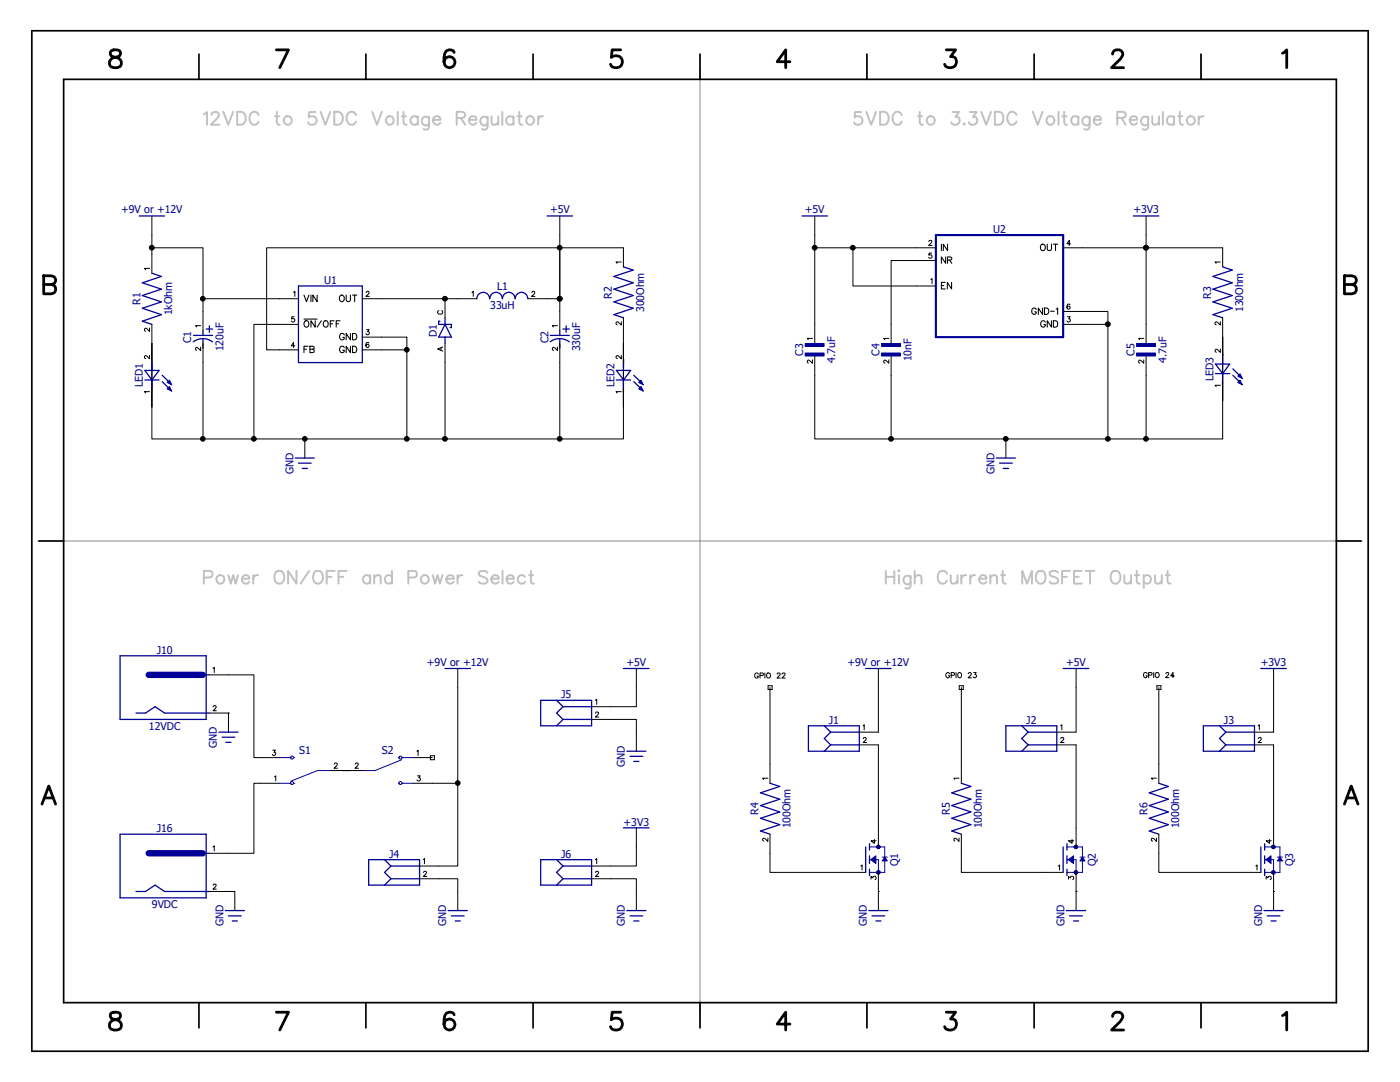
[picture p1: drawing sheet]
<svg xmlns="http://www.w3.org/2000/svg" width="279mm" height="216mm" viewBox="0 0 279 216" stroke-linecap="round" stroke-linejoin="round" font-family="sans-serif">
<path d="M0 0h279.4v215.9h-279.4z" fill="none" stroke="#fff" stroke-width=".2"/>
<path d="M139.7 13.8v188.3M12.5 107.9h254.4" fill="none" stroke="#8a8a8a" stroke-width=".2"/>
<g fill="none" stroke="#c0c0c0" stroke-width=".38">
<path d="M40.7 22.8l.6-.4v2.5M42.2 22.9a.58 .58 0 0 1 .5-.5h.5a.6 .6 0 0 1 .4 .9l-1.5 1.6h1.7M44.6 22.3l1 2.6 .9-2.6M47.3 22.3h.9a1.39 1.39 0 0 1 .9 1.3 1.39 1.39 0 0 1-.9 1.3h-.9zM51.6 22.9a.93 .93 0 0 0-1.1-.6 .93 .93 0 0 0-.7 1 1.14 1.14 0 0 0 .2 1.2 1.14 1.14 0 0 0 1.3 .3l.3-.5M54.9 23.2h.9M55.2 22.3v2.1l.2 .4 .4 .1M62.9 22.4h-1.2l-.1 1a.92 .92 0 0 1 1.3 0 .92 .92 0 0 1 0 1.3 .92 .92 0 0 1-1.3-.1l-.1-.2M64 22.3l.9 2.6 1-2.6M66.7 22.3h.9a1.39 1.39 0 0 1 .8 1.3 1.39 1.39 0 0 1-.8 1.3h-.9zM71 22.9a.96 .96 0 0 0-1-.6 .96 .96 0 0 0-.8 1 1.14 1.14 0 0 0 .2 1.2 1.14 1.14 0 0 0 1.3 .3l.3-.5M74.3 22.3l.9 2.6 1-2.6"/>
<path d="M79.4 22.3v2.6M80.2 23.2h.8M80.5 22.3v2.1l.1 .4 .6 .1M83.4 23.2v1.7M83.4 23.5a.82 .82 0 0 0-1.2-.1 .82 .82 0 0 0 0 1.2 .82 .82 0 0 0 1.2-.1M85.6 23.3v1.9a.68 .68 0 0 1-.4 .6 .68 .68 0 0 1-.7-.1M85.6 23.7a.82 .82 0 0 0-1.2-.2 .82 .82 0 0 0 0 1.3 .82 .82 0 0 0 1.2-.2M86.4 23.9h1.5a.78 .78 0 0 0-1.1-.6 .78 .78 0 0 0-.3 1.2 .76 .76 0 0 0 1.4 0M91.1 23.5l1.5-.1a.57 .57 0 0 0 0-1l-1.5-.1v2.6M92 23.5l.8 1.4M93.6 23.9h1.5a.78 .78 0 0 0-1.1-.6 .78 .78 0 0 0-.3 1.2 .77 .77 0 0 0 1.4 0M97.3 23.3v1.9a.68 .68 0 0 1-.4 .6 .68 .68 0 0 1-.7-.1"/>
<path d="M97.3 23.7a.82 .82 0 0 0-1.2-.2 .82 .82 0 0 0 0 1.3 .82 .82 0 0 0 1.2-.2M98.1 23.2l.1 1.6 .6 .1 .6-.5M99.4 23.2v1.7M100.2 22.3v2.6M102.5 23.2v1.7M102.5 23.5a.82 .82 0 0 0-1.2-.1 .82 .82 0 0 0 0 1.2 .82 .82 0 0 0 1.2-.1M103.3 23.2h.8M103.6 22.3v2.1l.2 .4 .4 .1M107.4 23.2v1.7M108.4 23.2a.75 .75 0 0 0-1 .7M171.9 22.4h-1.3v1a.9 .9 0 0 1 1.3 0 .9 .9 0 0 1-.2 1.3 .9 .9 0 0 1-1.3-.3M172.9 22.3l1 2.6 .9-2.6"/>
<path d="M175.6 22.3h.9a1.39 1.39 0 0 1 .9 1.3 1.39 1.39 0 0 1-.9 1.3h-.9zM180 22.9a.9 .9 0 0 0-1.4-.5 1.53 1.53 0 0 0 .3 2.5 .93 .93 0 0 0 1.1-.6M183.2 23.2h.9M183.6 22.3v2.1l.1 .4 .5 .1M190.1 22.4h1.3l-.7 .9a.82 .82 0 0 1 .8 1 .82 .82 0 0 1-1.1 .6l-.3-.1-.3-.4M192.4 24.6l.1 .2-.1 .1zM193.6 22.4h1.3l-.7 .9a.82 .82 0 0 1 .8 1 .82 .82 0 0 1-1.1 .6l-.3-.1-.3-.4M195.8 22.3l1 2.6 1-2.6M198.5 22.3h.9a1.39 1.39 0 0 1 .9 1.3 1.39 1.39 0 0 1-.9 1.3h-.9zM202.9 22.9a.9 .9 0 0 0-1.4-.5 1.53 1.53 0 0 0 .3 2.5 .93 .93 0 0 0 1.1-.6M206.1 22.3l1 2.6 1-2.6M211.2 22.3v2.6"/>
<path d="M212 23.2h.9M212.4 22.3v2.1l.1 .4 .5 .1M215.2 23.2v1.7M215.2 23.5a.81 .81 0 0 0-1.2-.1 .81 .81 0 0 0 0 1.2 .81 .81 0 0 0 1.2-.1M217.5 23.3v1.9a.68 .68 0 0 1-.4 .6 .68 .68 0 0 1-.7-.1M217.5 23.7a.86 .86 0 0 0-1.5 .2 .86 .86 0 0 0 1 1.1l.5-.4M218.3 23.9h1.4a.77 .77 0 0 0-1.1-.6 .77 .77 0 0 0-.2 1.2 .73 .73 0 0 0 .7 .4 .73 .73 0 0 0 .6-.4M223 23.5l1.5-.1a.63 .63 0 0 0 0-1l-1.5-.1v2.6M223.8 23.5l.9 1.4M225.5 23.9h1.4a.55 .55 0 0 0-.5-.7 .82 .82 0 0 0-.9 1.1 .82 .82 0 0 0 1.4 .2M229.2 23.7a.84 .84 0 0 0-1.5 .2 .84 .84 0 0 0 1 1.1l.5-.4M229.2 23.3l-.1 2.3a.68 .68 0 0 1-1 .1"/>
<path d="M230 23.2l.1 1.6 .6 .1 .6-.5M231.3 23.2v1.7M232.1 22.3v2.6M234.3 23.5a.81 .81 0 0 0-1.2-.1 .81 .81 0 0 0 0 1.2 .81 .81 0 0 0 1.2-.1M234.3 23.2v1.7M235.1 23.2h.9M235.5 22.3v2.1l.1 .4 .5 .1M239.2 23.2v1.7M240.2 23.2a.78 .78 0 0 0-1 .7M40.7 115.2h1.1a.68 .68 0 0 0 .6-.4 .68 .68 0 0 0-.1-.7l-.5-.2h-1.1v2.6M45.6 114.8l.5 1.7 .4-1.7 .5 1.7 .5-1.7M48.3 115.5h1.4a.75 .75 0 0 0-.8-.8 .75 .75 0 0 0-.6 1 .77 .77 0 0 0 .6 .8 .77 .77 0 0 0 .8-.4"/>
<path d="M50.5 114.8v1.7M51.5 114.8a.8 .8 0 0 0-1 .7M55 114.3a.98 .98 0 0 1 1.1-.3 .98 .98 0 0 1 .6 .9 1.13 1.13 0 0 1-.2 1.2 1.13 1.13 0 0 1-1.3 .2 1.68 1.68 0 0 1-.2-2zM59.2 113.9v2.6l-1.7-2.6v2.6M61.7 113.9l-1.7 2.6M62.7 114.3a.98 .98 0 0 1 1.1-.3 .98 .98 0 0 1 .6 .9 1.13 1.13 0 0 1-.2 1.2 1.13 1.13 0 0 1-1.3 .2 1.68 1.68 0 0 1-.2-2zM65.2 115.1h1M66.8 113.9h-1.6v2.6M67.6 115.1h.9M69.2 113.9h-1.6v2.6M73.9 115.1a.81 .81 0 0 0-1.2-.1 .81 .81 0 0 0 0 1.2 .81 .81 0 0 0 1.2-.1M73.9 114.8v1.7"/>
<path d="M74.7 115.2l.6-.4 .6 .1 .1 1.6M74.7 114.8v1.7M78.2 113.9v2.6M78.2 115.1a.81 .81 0 0 0-1.2-.1 .81 .81 0 0 0 0 1.2 .81 .81 0 0 0 1.2-.1M81.5 115.2l1.5-.1a.67 .67 0 0 0 .2-.7 .67 .67 0 0 0-.6-.5h-1.1v2.6M86.4 114.8l.4 1.7 .5-1.7 .5 1.7 .5-1.7M89.1 115.5h1.5a.78 .78 0 0 0-1.1-.7 .78 .78 0 0 0-.3 1.3 .77 .77 0 0 0 1.4 0M91.3 114.8v1.7M92.3 114.8a.85 .85 0 0 0-1 .7M97.3 114.3a1.22 1.22 0 0 0-1.8 0 .6 .6 0 0 0 .6 .7l.7 .2a.62 .62 0 0 1 .5 .5 .62 .62 0 0 1-.3 .6 1.18 1.18 0 0 1-1.5-.2M98 115.5h1.5a.78 .78 0 0 0-1.1-.7 .78 .78 0 0 0-.2 1.3 .77 .77 0 0 0 1.3 0M100.3 113.9v2.6"/>
<path d="M101.1 115.5h1.4a.77 .77 0 0 0-1.1-.7 .77 .77 0 0 0-.2 1.3 .73 .73 0 0 0 .7 .4 .73 .73 0 0 0 .6-.4M104.8 115.1a.81 .81 0 0 0-1.2-.1 .81 .81 0 0 0 0 1.2 .81 .81 0 0 0 1.2-.1M105.6 114.8h.8M106 113.9v2.4l.6 .2M176.8 115.1h1.7M176.8 113.9v2.6M178.5 113.9v2.6M179.3 113.9l.1-.1 .1 .1zM179.4 114.8v1.7M181.7 114.9v2.3a.68 .68 0 0 1-1 .1M181.7 115.2a.81 .81 0 0 0-1.1-.1 .81 .81 0 0 0 0 1.2 .81 .81 0 0 0 1.1-.1M182.5 115.2l.6-.4 .7 .1 .1 1.6"/>
<path d="M182.5 113.9v2.6M189 114.5a.94 .94 0 0 0-1.1-.6 .94 .94 0 0 0-.7 1 1.1 1.1 0 0 0 .2 1.2 1.1 1.1 0 0 0 1.2 .2l.4-.4M189.7 114.8l.2 1.5 .6 .2 .6-.5M191.1 114.8v1.7M191.9 114.8v1.7M192.8 114.8a.85 .85 0 0 0-.9 .7M193.6 114.8v1.7M194.6 114.8a.85 .85 0 0 0-1 .7M195.4 115.5h1.4a.77 .77 0 0 0-1-.7 .77 .77 0 0 0-.3 1.3 .73 .73 0 0 0 .7 .4 .73 .73 0 0 0 .6-.4M197.7 115.2l.5-.4 .6 .1 .2 1.6M197.7 114.8v1.7M199.8 114.8h.8"/>
<path d="M200.1 113.9v2.1l.1 .3 .5 .2M204 116.5v-2.6l1 2.6 1-2.6v2.6M207.2 114a.95 .95 0 0 1 1.5 .9 1.1 1.1 0 0 1-.3 1.2 1.1 1.1 0 0 1-1.2 .2 1.52 1.52 0 0 1 0-2.3zM211.2 114.3a1.16 1.16 0 0 0-1.7 0 .62 .62 0 0 0 .4 .7l.8 .2a.62 .62 0 0 1 .5 .7 .62 .62 0 0 1-.6 .6h-.5l-.6-.4M212 115.1h.9M213.5 113.9h-1.5v2.6M214.3 115.1h1M215.9 113.9h-1.6v2.6h1.6M216.7 113.9h1.7M217.6 113.9v2.6M221.9 114.3a.98 .98 0 0 1 1.1-.3 .98 .98 0 0 1 .6 .9 1.13 1.13 0 0 1-.3 1.2 1.13 1.13 0 0 1-1.2 .2 1.68 1.68 0 0 1-.2-2zM224.4 114.8l.1 1.5 .6 .2 .6-.5"/>
<path d="M225.7 114.8v1.7M226.5 114.8h.8M226.9 113.9v2.1l.1 .3 .5 .2M228.3 114.8v2.5M228.3 115.1a.81 .81 0 0 1 1.1-.1 .81 .81 0 0 1 0 1.2 .81 .81 0 0 1-1.1-.1M230.5 114.8l.1 1.5 .6 .2 .7-.5M231.9 114.8v1.7M232.6 114.8h.9M233 113.9v2.1l.1 .3 .5 .2"/>
<circle cx="57.4" cy="24" r=".83"/>
<circle cx="77.8" cy="24" r=".83"/>
<circle cx="105.8" cy="24" r=".83"/>
<circle cx="185.8" cy="24" r=".84"/>
<circle cx="209.6" cy="24" r=".84"/>
<circle cx="237.7" cy="24" r=".84"/>
<circle cx="44" cy="115.6" r=".84"/>
<circle cx="84.8" cy="115.6" r=".83"/>
</g>
<g fill="none" stroke="#000" stroke-width=".2">
<path d="M30.3 50.7v-1.3h10.2v10.2M30.3 46.9v2.5M55.8 59.6h-15.3v6.4M76.1 59.6h15.3M109.2 59.6h2.5v6.4M111.7 46.9v12.7v-10.2h-58.5v20.4h2.6M111.7 49.4h12.7M162.6 46.9v2.5M170.2 49.4v7.7h12.7M182.9 49.4h-20.3v15.3M182.9 52h-5.1v12.7M216 49.4h12.7v15.3"/>
<path d="M228.7 46.9v2.5h15.3M40 65h-1l.2 .2M40 69.3v.6l-.8-.6-.2 .4 .2 .2M40.5 68.5v19.1h48.3v-15.3M55.8 64.7h-5.1v22.9M76.1 67.3h5.1v20.3M76.1 69.8h5.1M111.3 65h-1.1l.2 .2M111.3 69.3v.6l-.9-.6-.2 .4 .3 .2M111.7 68.5v19.1h-22.9M124.4 68.5v19.1h-12.7M124.4 67.3v13.9"/>
<path d="M177.8 74.9v12.7M216 62.1h5.1v25.5h-58.5v-12.7M216 64.7h5.1M228.7 74.9v12.7h-7.6M244 80v-12.7v20.3h-15.3M30.3 81.2v-12.7v19.1h10.2M60.8 87.6h.1M200.7 87.6h.1M45.6 134.7h5.1v16.5h1.2M91.4 137.2v19.1h-5.1M127 137.2v3.8h-5.1M151.3 134.5a.37 .37 0 0 0-.4-.2 .37 .37 0 0 0-.3 .4v.2a.36 .36 0 0 0 .4 .4 .36 .36 0 0 0 .3-.4h-.2"/>
<path d="M151.7 134.8l.6-.1v-.3l-.6-.1v1M152.7 134.3v1M153.1 134.4l.1-.1a.48 .48 0 0 1 .6 .5 .48 .48 0 0 1-.7 .4zM153.3 136.8h.8v.8h-.8zM153.7 137.2v15.3M155.1 134.5a.3 .3 0 0 1 .3-.2 .3 .3 0 0 1 .3 .3l-.6 .7h.6M156.1 134.5l.2-.2 .3 .1v.3l-.6 .6h.7M175.3 137.2v8.9M189.5 134.5a.47 .47 0 0 0-.6-.1 .47 .47 0 0 0-.1 .6 .47 .47 0 0 0 .6 .2l.1-.4h-.2M189.8 134.7h.6l.1-.4-.7-.1v1.1M190.8 134.2v1.1M191.2 134.4a.48 .48 0 0 1 .7 .1 .48 .48 0 0 1-.2 .7 .48 .48 0 0 1-.6-.2 .48 .48 0 0 1 .1-.6z"/>
<path d="M191.4 136.8h.8v.8h-.8zM191.9 137.2v15.3M193.3 134.5a.3 .3 0 0 1 .4-.3 .3 .3 0 0 1 0 .5l-.5 .6h.7M194.3 134.2h.5l-.2 .4a.32 .32 0 0 1 .2 .5 .32 .32 0 0 1-.6-.1M214.8 137.2v8.9M228.9 134.5a.37 .37 0 0 0-.4-.3 .37 .37 0 0 0-.3 .4v.2a.36 .36 0 0 0 .4 .4 .36 .36 0 0 0 .3-.4h-.2M229.2 134.7h.6l.1-.4-.7-.1v1M230.3 134.2v1M230.7 134.3l.1-.1a.48 .48 0 0 1 .6 .5 .48 .48 0 0 1-.6 .5l-.3-.4zM230.9 136.8h.8v.8h-.8zM231.3 137.2v15.3M232.7 134.5l.2-.3 .4 .2-.2 .3-.5 .5h.7"/>
<path d="M234.4 134.9h-.8l.5-.7v1M254.2 137.2v8.9M45.6 142.3h.1M51.9 156.3h-1.2v14h-5.1M68.5 153.8h1.3M91.4 156.3v16.5h-3.9M121.9 143.6h5.1v2.5M175.3 148.6v16.6M214.8 148.6v16.6M254.2 148.6v16.6M45.6 177.9h1.3M87.5 175.3h3.9v2.6"/>
<path d="M121.9 175.3h5.1v2.6M127 169v3.8h-5.1M153.7 170.3v3.8h15.3M175.3 177.9h.1M191.9 170.3v3.8h16.5M214.8 177.9h.1M231.3 170.3v3.8h16.5M254.2 177.9h.1"/>
</g>
<g fill="#000" stroke="#000" stroke-width=".2">
<circle cx="30.3" cy="49.4" r=".48"/>
<circle cx="40.5" cy="59.6" r=".47"/>
<circle cx="88.8" cy="59.6" r=".48"/>
<circle cx="111.7" cy="59.6" r=".48"/>
<circle cx="111.7" cy="49.4" r=".48"/>
<circle cx="162.6" cy="49.4" r=".48"/>
<circle cx="170.2" cy="49.4" r=".48"/>
<circle cx="228.7" cy="49.4" r=".48"/>
<circle cx="81.2" cy="69.8" r=".48"/>
<circle cx="221.1" cy="64.7" r=".48"/>
<circle cx="40.5" cy="87.6" r=".47"/>
<circle cx="50.7" cy="87.6" r=".48"/>
<circle cx="60.8" cy="87.6" r=".47"/>
<circle cx="81.2" cy="87.6" r=".48"/>
<circle cx="88.8" cy="87.6" r=".48"/>
<circle cx="111.7" cy="87.6" r=".48"/>
<circle cx="177.8" cy="87.6" r=".48"/>
<circle cx="200.7" cy="87.6" r=".48"/>
<circle cx="221.1" cy="87.6" r=".48"/>
<circle cx="228.7" cy="87.6" r=".48"/>
<circle cx="91.4" cy="156.3" r=".47"/>
</g>
<path d="M38.6 68.2a3.2 3.2 0 0 1 3.8 0M38.6 66.9h3.8M40.5 66v.9M40.5 67.6v1.9M41.1 65.7h1.3M41.8 65v1.3M109.8 68.2a3.2 3.2 0 0 1 3.8 0M109.8 66.9h3.8M111.7 66v.9M111.7 67.6v1.9M112.4 65.7h1.2M113 65v1.3" fill="none" stroke="#000096" stroke-width=".25"/>
<path d="M160.7 68.6h3.8v.5h-3.8z" fill="#000096"/>
<path d="M160.7 68.5h3.8v.6h-3.8z" fill="none" stroke="#000096" stroke-width=".2"/>
<path d="M160.7 70.5h3.8v.5h-3.8z" fill="#000096"/>
<path d="M160.7 70.4h3.8v.6h-3.8z" fill="none" stroke="#000096" stroke-width=".2"/>
<path d="M162.1 67.5h-1l.2 .3M162.1 71.8v.7l-.7-.7-.3 .3 .1 .2 .1 .1M162.6 64.7v3.8M162.6 71.1v3.8" fill="none" stroke="#000" stroke-width=".2"/>
<path d="M176 68.6h3.7v.5h-3.7z" fill="#000096"/>
<path d="M175.9 68.5h3.8v.6h-3.8z" fill="none" stroke="#000096" stroke-width=".2"/>
<path d="M176 70.5h3.7v.5h-3.7z" fill="#000096"/>
<path d="M175.9 70.4h3.8v.6h-3.8z" fill="none" stroke="#000096" stroke-width=".2"/>
<path d="M177.4 71.8v.7l-.8-.7-.2 .5 .2 .1M177.4 67.5h-1l.2 .3M177.8 64.7v3.8M177.8 71.1v3.8" fill="none" stroke="#000" stroke-width=".2"/>
<path d="M226.9 68.6h3.7v.5h-3.7z" fill="#000096"/>
<path d="M226.8 68.5h3.8v.6h-3.8z" fill="none" stroke="#000096" stroke-width=".2"/>
<path d="M226.9 70.5h3.7v.5h-3.7z" fill="#000096"/>
<g fill="none" stroke="#000096" stroke-width=".2">
<path d="M226.8 70.4h3.8v.6h-3.8zM55.8 151.2h2.1M55.8 156.3h2.1M58 156.3h.1M58 151.2h.1M58.6 156.3h.1M58.6 151.2h.1M66 153.8h-2.6l-5.4 2.1M79.6 151.2h.1M79.6 156.3h.1M80.2 151.6l-5.4 2.2h-2.5M80.3 151.2h.1"/>
<path d="M80.3 156.3h.1M80.3 151.2h2.2M80.3 156.3h2.2M173.5 171.5h1.8v2.6M173.5 169h3.1v5.1h-3.1M176.1 171h1M212.9 171.5h1.9v2.6M212.9 169h3.1v5.1h-3.1M215.5 171h1M252.4 171.5h1.8v2.6M252.4 169h3v5.1h-3M254.9 171h1"/>
<circle cx="58.3" cy="151.2" r=".31"/>
<circle cx="58.3" cy="156.3" r=".31"/>
<circle cx="79.9" cy="151.2" r=".31"/>
<circle cx="79.9" cy="156.3" r=".31"/>
</g>
<g fill="none" stroke="#000" stroke-width=".2">
<path d="M29.8 53.6h-1l.2 .2M30.3 43.1v3.8M30.3 50.7v3.8M55.8 59.6h3.8M58.6 58.3l.2-.2v1M72.3 59.6h3.8M73.1 58.4l.2-.3 .3 .1 .1 .2-.2 .3-.5 .4h.7M88.8 59.6v3.8M91.4 59.6h3.8M94.2 58.3l.2-.2v1M105.4 59.6h3.8M106.2 58.4l.1-.3 .3 .1 .1 .1-.1 .4-.5 .4h.7"/>
<path d="M111.7 43.1v3.8M124 52.3h-1.1l.2 .2M124.4 49.4v3.9M162.6 43.1v3.8M182.9 49.4h3.9M182.9 52h3.9M182.9 57.1h3.9M185.4 48.2a.3 .3 0 0 1 .3-.2 .3 .3 0 0 1 .3 .3l-.7 .7h.7M185.8 55.8l.2-.2v1M185.9 50.5h-.5v.4a.37 .37 0 0 1 .5 0 .37 .37 0 0 1 0 .6 .37 .37 0 0 1-.6-.1M212.2 49.4h3.8M213.7 48.6h-.8l.5-.6v1"/>
<path d="M228.7 43.1v3.8M243.5 52.3h-1l.2 .2M244 49.4v3.9M29.8 78.1h-1l.2 .3M29.8 70.9v.7l-.8-.6-.2 .4 .3 .1M29.8 65.4v.7l-.7-.6a.3 .3 0 0 0-.3 .3 .3 .3 0 0 0 .3 .3M30.3 64.7v7.6M30.3 77.4v3.8M55.8 69.8h3.8M55.8 64.7h3.8M58.7 63.2h-.4l-.1 .5a.36 .36 0 0 1 .6-.1 .36 .36 0 0 1-.1 .6 .36 .36 0 0 1-.5-.1M58.8 69h-.7l.5-.7v1"/>
<path d="M72.3 69.8h3.8M72.3 67.3h3.8M73.2 65.8h.5l-.3 .4a.34 .34 0 0 1 .3 .3 .34 .34 0 0 1-.3 .3 .34 .34 0 0 1-.4-.2M73.6 68.5l-.2-.2a.49 .49 0 0 0-.4 .6 .49 .49 0 0 0 .5 .4 .33 .33 0 0 0 0-.6 .33 .33 0 0 0-.5 .3M87.6 62a.37 .37 0 0 0-.3 .4 .37 .37 0 0 0 .4 .3h.3a.38 .38 0 0 0 .3-.3 .38 .38 0 0 0-.2-.4M88 69.4v.5M88.3 69.3l-1 .3 1 .5M88.8 68.5v3.8M124 78.1h-1.1l.2 .3M124 70.9v.7l-.9-.6-.2 .4 .3 .1M124 64.2v.7l-.6-.6a.29 .29 0 0 0-.5 .1 .29 .29 0 0 0 .3 .4M124.4 63.4v3.9"/>
<path d="M124.4 68.5v3.8M124.4 77.4v3.8M212.2 64.7h3.8M212.2 62.1h3.8M213 63.2h.6l-.3 .4h.1a.34 .34 0 0 1 .1 .6 .34 .34 0 0 1-.6-.1M213.5 60.8v-.1a.5 .5 0 0 0-.7 .4 .5 .5 0 0 0 .4 .6 .33 .33 0 0 0 .4-.3 .33 .33 0 0 0-.3-.3 .33 .33 0 0 0-.4 .2M228.3 67.5h-1.1l.3 .3M228.3 71.8v.7l-.8-.7-.3 .5 .3 .1M228.7 64.7v3.8M228.7 71.1v3.8M243.5 76.9h-1l.2 .2M243.5 69.6v.7l-.6-.6a.29 .29 0 0 0-.4 .2 .29 .29 0 0 0 .2 .4"/>
<path d="M243.5 64.2v.7l-.6-.6a.29 .29 0 0 0-.4 .1 .29 .29 0 0 0 .2 .4M244 63.4v7.7M244 76.2v3.8M60.8 87.6v3.8M200.7 87.6v3.8M41.8 134.7h3.8M42.5 133.3l.3-.1v1M91.4 133.4v3.8M118.8 139.7l.3-.2v1M127 133.4v3.8M175.3 133.4v3.8M214.8 133.4v3.8"/>
<path d="M254.2 133.4v3.8M41.8 142.3h3.8v3.8M42.5 141.1l.3-.3 .3 .1-.1 .5-.5 .4h.7M51.9 156.3h3.9M51.9 151.2h3.9M54.4 149.7h.5l-.2 .4a.32 .32 0 0 1 .2 .5 .32 .32 0 0 1-.5-.1M54.8 155l.2-.2v1M66 153.8h6.3M66.7 152.5a.3 .3 0 0 1 .5-.2 .3 .3 0 0 1 0 .5l-.5 .5h.7M70.9 152.5a.3 .3 0 0 1 .5-.2 .3 .3 0 0 1 0 .5l-.5 .5h.6M82.5 156.3h3.8M82.5 151.2h3.8"/>
<path d="M83.2 149.9l.2-.2v1M83.3 154.8h.6l-.3 .4h.1a.34 .34 0 0 1 .1 .6 .34 .34 0 0 1-.6-.2M85.9 150.8h.8v.8h-.8zM118.1 143.6h3.8M118.1 141h3.8M118.9 142.3a.3 .3 0 0 1 .3-.2 .3 .3 0 0 1 .3 .3l-.7 .7h.7M127 146.1v3.8M153.2 155.3h-1l.2 .2M153.7 152.5v3.8M171.5 148.6h3.8M171.5 146.1h3.8M172.3 144.8l.2-.2v1"/>
<path d="M172.3 147.4l.2-.2 .4 .2-.6 .8h.6M191.4 155.3h-1l.1 .2M191.9 152.5v3.8M210.9 148.6h3.9M210.9 146.1h3.9M211.7 144.8l.2-.2v1M211.7 147.4a.29 .29 0 0 1 .4-.2 .29 .29 0 0 1 .2 .4l-.6 .6h.6M230.8 155.3h-1l.2 .2M231.3 152.5v3.8M250.4 148.6h3.8M250.4 146.1h3.8M251.1 144.8l.2-.2v1"/>
<path d="M251.1 147.4l.2-.2h.3l.1 .4-.6 .6h.7M41.8 170.3h3.8M41.8 177.9h3.8M42.5 169l.3-.2v1M42.5 176.7l.3-.3h.3v.3l-.1 .3-.5 .4h.7M46.9 177.9v3.8M83.7 175.3h3.8M83.7 172.8h3.8M84.5 171.5l.2-.2v1M84.5 174.1l.2-.2 .4 .2-.6 .8h.7M91.4 177.9v3.8M118.1 175.3h3.8"/>
<path d="M118.1 172.8h3.8M118.8 171.5l.3-.2v1M118.9 174.1a.3 .3 0 0 1 .3-.2 .3 .3 0 0 1 .3 .3l-.7 .7h.7M127 165.2v3.8M127 177.9v3.8M153.2 167.2v.7l-.7-.6-.3 .1v.2l.2 .2M153.7 166.5v3.8M169 174.1h3.8M171.8 172.8l.2-.2v1M173.8 175.4v-.5l.4 .3a.35 .35 0 0 1 .6-.3 .35 .35 0 0 1-.1 .6M174.5 167.5v.8l-.7-.5h1M175.3 165.2v3.8"/>
<path d="M175.3 174.1v7.6M191.4 167.2v.7l-.7-.6-.3 .1v.3l.2 .1M191.9 166.5v3.8M208.4 174.1h3.8M211.2 172.8l.3-.2v1M213.2 175.4v-.5l.5 .3v-.2a.35 .35 0 0 1 .5 0 .35 .35 0 0 1-.1 .5M214 167.5v.8l-.8-.5h1.1M214.8 165.2v3.8M214.8 174.1v7.6M230.8 167.2v.7l-.7-.6-.3 .1v.3l.2 .1M231.3 166.5v3.8M247.8 174.1h3.8"/>
<path d="M250.6 172.8l.3-.2v1M252.7 175.4v-.5l.4 .3a.34 .34 0 0 1 .3-.3 .34 .34 0 0 1 .3 .2 .34 .34 0 0 1-.2 .4M253.4 167.5v.8l-.7-.5h1M254.2 165.2v3.8M254.2 174.1v7.6"/>
</g>
<g fill="none" stroke="#000096" stroke-width=".25">
<path d="M27.8 43.1h5.1M30.3 54.5l1.9 .7-3.8 1.2 3.8 1.3-3.8 1.3 3.8 1.2-3.8 1.3 3.8 1.3-3.8 1.3 1.9 .6M59.6 57.1h12.7v15.2h-12.7zM95.2 59.6a1.27 1.27 0 0 1 1.2-1.3 1.27 1.27 0 0 1 1.3 1.3M97.7 59.6a1.25 1.25 0 0 1 1.3-1.3 1.25 1.25 0 0 1 1.2 1.3M100.3 59.6a1.25 1.25 0 0 1 1.2-1.3 1.25 1.25 0 0 1 1.3 1.3M102.8 59.6a1.25 1.25 0 0 1 1.3-1.3 1.25 1.25 0 0 1 1.2 1.3M109.2 43.1h5.1M124.4 53.3l2 .6-3.9 1.3 3.9 1.2-3.9 1.3 3.9 1.3-3.9 1.2 3.9 1.3-3.9 1.3 1.9 .6M160.1 43.1h5M226.2 43.1h5.1M244 53.3l1.9 .6-3.8 1.3 3.8 1.2-3.8 1.3 3.8 1.3-3.8 1.2 3.8 1.3-3.8 1.3 1.9 .6"/>
<path d="M28.9 73.9h2.8l-1.4 1.9zM28.9 75.8h2.8M30.3 71.7v2.2M30.3 75.9v2.2M32.4 74.9l1.2 1.2M32.4 76.2l1.2 1.1M87.8 64.1h-.3v.6h2.6v.7h-.3M88.8 64.7l1.3 2.6h-2.6zM88.8 63.4v1.3M88.8 67.3v1.2M123 75.8h2.9M123 73.9h2.9l-1.4 1.9z"/>
<path d="M124.4 75.9v2.2M124.5 71.7l-.1 2.2M126.5 74.9l1.2 1.2M126.5 76.2l1.2 1.1M242.6 72.6h2.8l-1.4 1.9zM242.6 74.5h2.8M244 74.6v2.2M244 70.4v2.2M246 73.6l1.3 1.2M246 74.9l1.3 1.2M58.9 91.4h3.8M59.6 92.4h2.5"/>
<path d="M60.3 93.5h1M198.8 91.4h3.8M199.5 92.4h2.5M200.2 93.5h1.1M24 130.9h17.1v12.7h-17.1zM41.1 134.7h.6M88.8 133.4h5.1M107.9 139.7h10.2v5.1h-10.2zM111.1 139.7l1.3 1.3M124.4 133.4h5.1M172.8 133.4h5M212.2 133.4h5.1"/>
<path d="M251.6 133.4h5.1M27.1 142.3h1.9l1.9-1.3 2 1.3h8.9M43.7 146.1h3.8M44.3 147.1h2.6M45.1 148.1h1M112.4 141l-1.3 1.3 1.3 1.3M112.4 143.6h5.7M112.4 143.6l-1.3 1.2M112.4 141h5.7M125.1 149.9h3.8M125.7 150.9h2.6M126.5 151.9h1"/>
<path d="M153.7 156.3l1.9 .6-3.8 1.3 3.8 1.3-3.8 1.2 3.8 1.3-3.8 1.3 3.8 1.2-3.8 1.3 1.9 .7M161.3 144.8h10.2v5.1h-10.2zM164.5 144.8l1.3 1.3M165.8 146.1l-1.3 1.3 1.3 1.2M165.8 148.6h5.7M165.8 148.6l-1.3 1.3M165.8 146.1h5.7M191.9 156.3l1.9 .6-3.9 1.3 3.9 1.3-3.9 1.2 3.9 1.3-3.9 1.3 3.9 1.2-3.9 1.3 2 .7M200.7 144.8h10.2v5.1h-10.2zM203.9 144.8l1.3 1.3M205.2 148.6h5.7M205.2 146.1h5.7"/>
<path d="M205.2 146.1l-1.3 1.3 1.3 1.2M205.2 148.6l-1.3 1.3M231.3 156.3l1.9 .6-3.8 1.3 3.8 1.3-3.8 1.2 3.8 1.3-3.8 1.3 3.8 1.2-3.8 1.3 1.9 .7M240.2 144.8h10.2v5.1h-10.2zM243.4 144.8l1.2 1.3M244.6 148.6h5.8M244.6 146.1h5.8M244.6 146.1l-1.2 1.3 1.2 1.2M244.6 148.6l-1.2 1.3M24 166.5h17.1v12.7h-17.1zM27.1 177.9h1.9l1.9-1.3 2 1.3h8.9M41.1 170.3h.6"/>
<path d="M73.6 171.5h10.1v5.1h-10.1zM76.8 171.5l1.2 1.3M78 172.8l-1.2 1.3 1.2 1.2M78 175.3h5.7M78 175.3l-1.2 1.3M78 172.8h5.7M107.9 171.5h10.2v5.1h-10.2zM111.1 171.5l1.3 1.3M112.4 175.3h5.7M112.4 172.8h5.7M112.4 172.8l-1.3 1.3 1.3 1.2M112.4 175.3l-1.3 1.3"/>
<path d="M124.4 165.2h5.1M172.8 169v5.1M173.5 168.4v1.2M173.5 170.8v1.5M173.5 173.4v1.3M212.2 169v5.1M212.9 168.4v1.2M212.9 170.8v1.5M212.9 173.4v1.3M251.6 169v5.1M252.4 168.4v1.2M252.4 170.8v1.5"/>
<path d="M252.4 173.4v1.3M45 181.7h3.8M45.6 182.8h2.5M46.4 183.8h1M89.5 181.7h3.8M90.1 182.8h2.5M90.8 183.8h1.1M125.1 181.7h3.8M125.7 182.8h2.6M126.5 183.8h1M173.4 181.7h3.8M174 182.8h2.6"/>
<path d="M174.8 183.8h1M212.8 181.7h3.9M213.4 182.8h2.6M214.2 183.8h1.1M252.3 181.7h3.8M252.9 182.8h2.5M253.7 183.8h1"/>
</g>
<path d="M29.7 134.7h10.8M29.7 170.3h10.8" fill="none" stroke="#000096" stroke-width="1.3"/>
<g fill="#000096" stroke="#000096" stroke-width=".2">
<path d="M33.8 75.9l.5 .9-.9-.5z"/>
<path d="M33.8 77.1l.5 1-.9-.5z"/>
<path d="M127.9 75.9l.5 .9-.9-.5z"/>
<path d="M127.9 77.1l.5 1-.9-.5z"/>
<path d="M247 75.1l.5-.5 .4 .9z"/>
<path d="M247 76.3l.5-.4 .4 .9z"/>
<path d="M176.6 171l.5 .8h-1z"/>
<path d="M173.8 171.5l1-.7v1.5z"/>
<path d="M216 171l.5 .8h-1z"/>
<path d="M213.2 171.5l1-.7v1.5z"/>
<path d="M255.4 171l.5 .8h-1z"/>
<path d="M252.6 171.5l1.1-.7v1.5z"/>
<circle cx="175.3" cy="174.1" r=".34"/>
<circle cx="175.3" cy="169" r=".34"/>
<circle cx="214.7" cy="174.1" r=".34"/>
<circle cx="214.7" cy="169" r=".34"/>
<circle cx="254.1" cy="174.1" r=".34"/>
<circle cx="254.1" cy="169" r=".34"/>
</g>
<g fill="none" stroke="#000" stroke-width=".21">
<path d="M60.7 58.9l.5 1.3 .4-1.3M62.1 58.9v1.3M63.3 58.9v1.3l-.9-1.3v1.3M68 59a.64 .64 0 0 1 .8 .4 .64 .64 0 0 1-.5 .8 .67 .67 0 0 1-.6-.5 .67 .67 0 0 1 .3-.7zM69.1 58.9v.9l.4 .4 .4-.2v-1.1M70.4 58.9h.8M70.8 58.9v1.3M187.9 48.7v1.3M187.9 57h.4M188.6 56.3h-.7v1.4h.7M188.7 51.3v1.2l-.8-1.2v1.2M189.1 48.7v1.3l-.8-1.3v1.3"/>
<path d="M189.1 51.9l.8-.1v-.4l-.8-.1v1.2M189.5 51.9l.4 .6M189.9 56.3v1.4l-.8-1.4v1.4M207.8 48.9a.59 .59 0 0 1 .8 .1 .59 .59 0 0 1-.1 .8l-.1 .2a.62 .62 0 0 1-.8-.3 .62 .62 0 0 1 .2-.8zM209 48.7v1.1l.4 .2 .4-.2v-1.1M210.2 48.7h.9M210.7 48.7v1.3M60.7 69.7h.5M60.7 63.7h2.6M60.8 64.2l.1-.1a.62 .62 0 0 1 .8 .5 .62 .62 0 0 1-.7 .7l-.2-.2-.1-.3zM61.5 69.1h-.8v1.3M61.8 69.1h.8l.1 .5-.3 .1 .3 .2-.1 .4-.8 .1z"/>
<path d="M61.8 69.7h.6M62.9 64v1.3l-.8-1.3v1.3M64.1 64l-.8 1.3M64.6 64.2l.2-.1a.62 .62 0 0 1 .7 .5 .62 .62 0 0 1-.6 .7l-.3-.2-.1-.3zM65.9 64.6h.5M66.7 64h-.8v1.3M67.1 64.6h.5M67.9 64h-.8v1.3M68.7 66.8a.48 .48 0 0 0-.5-.3 .48 .48 0 0 0-.4 .5 .53 .53 0 0 0 .2 .7 .53 .53 0 0 0 .7-.2v-.2h-.3M68.7 69.4a.48 .48 0 0 0-.5-.3 .48 .48 0 0 0-.4 .5v.3a.47 .47 0 0 0 .4 .5 .47 .47 0 0 0 .5-.5h-.3M69.9 66.5v1.3l-.8-1.3v1.3M69.9 69.1v1.3l-.8-1.3v1.3"/>
<path d="M70.4 66.5h.4a.68 .68 0 0 1 .4 .7 .68 .68 0 0 1-.4 .6h-.4zM70.4 69.1h.4a.68 .68 0 0 1 .4 .6 .68 .68 0 0 1-.4 .7h-.4zM206.8 61.8a.46 .46 0 0 0-.5-.3 .46 .46 0 0 0-.4 .4v.3a.45 .45 0 0 0 .5 .6 .45 .45 0 0 0 .4-.6h-.3M208.1 61.5v1.2l-.9-1.2v1.2M208.4 61.5h.5a.68 .68 0 0 1 .4 .6 .68 .68 0 0 1-.4 .6h-.5zM208.6 64.3a.48 .48 0 0 0-.5-.3 .48 .48 0 0 0-.4 .5 .53 .53 0 0 0 .2 .7 .53 .53 0 0 0 .7-.2v-.2h-.3M209.7 62.1h.7M209.8 64v1.3l-.8-1.3v1.3M210.2 64h.5a.68 .68 0 0 1 .4 .6 .68 .68 0 0 1-.4 .7h-.5zM210.8 61.7l.3-.2v1.2"/>
</g>
<path d="M186.8 46.9h25.4v20.4h-25.4z" fill="none" stroke="#000096" stroke-width=".42"/>
<g fill="none" stroke="#000" stroke-width=".34">
<path d="M6.3 6.1h266.7v203.7h-266.7zM12.7 15.8h254v184.3h-254zM39.7 10.8v5M73 10.8v5M106.4 10.8v5M139.7 10.8v5M173 10.8v5M206.4 10.8v5M239.7 10.8v5M7.7 107.9h5M266.7 107.9h5M39.7 200.1v5"/>
<path d="M73 200.1v5M106.4 200.1v5M139.7 200.1v5M173 200.1v5M206.4 200.1v5M239.7 200.1v5"/>
</g>
<g fill="none" stroke="#000" stroke-width=".55">
<path d="M22.2 10.1a.72 .72 0 0 0 .3 1.2 1.63 1.63 0 0 1 1.7 1 .92 .92 0 0 1-.8 1.2h-.7a1.02 1.02 0 0 1-.9-1.1 1.02 1.02 0 0 1 1.1-.9l.6-.2a.72 .72 0 0 0 .4-1.2l-.5-.2zM55.2 9.9h2.4l-1.8 3.6M90.6 10.5a1.05 1.05 0 0 0-1.5-.4 3.2 3.2 0 0 0-.3 2.9 1.1 1.1 0 0 0 1.8 .1 1.1 1.1 0 0 0-.5-1.7 1.1 1.1 0 0 0-1.5 .9M123.9 9.9h-1.7l-.2 1.6a1.26 1.26 0 0 1 1.9-.1 1.26 1.26 0 0 1-.2 1.9 1.26 1.26 0 0 1-1.9-.5M157.6 12.3h-2.5l1.7-2.4v3.6M188.8 9.9h1.9l-1 1.4a1.14 1.14 0 0 1 1.2 1.3 1.14 1.14 0 0 1-1.5 .9l-.6-.2-.3-.5M222 10.8a.88 .88 0 0 1 .7-.9h.7a.87 .87 0 0 1 .5 1.4l-.3 .5-1.8 1.7h2.4M255.9 10.6l.9-.7v3.6M8.7 55h1.5l.6 .2a.86 .86 0 0 1 0 1.4l-.6 .2a.93 .93 0 0 1 .9 .9 .93 .93 0 0 1-.9 .9h-1.5zM8.7 56.8h1.5M268.3 55h1.5l.5 .2a.86 .86 0 0 1 0 1.4l-.5 .2a.93 .93 0 0 1 .9 .9 .93 .93 0 0 1-.9 .9h-1.5zM268.3 56.8h1.5"/>
<path d="M8.9 159.2h1.7M268.8 159.2h1.7M8.4 160.4l1.3-3.6 1.4 3.6M268.3 160.4l1.4-3.6 1.3 3.6M22.2 202.1a.72 .72 0 0 0 .3 1.2 1.63 1.63 0 0 1 1.7 1 .92 .92 0 0 1-.8 1.2h-.7a1.02 1.02 0 0 1-.9-1.1 1.02 1.02 0 0 1 1.1-.9l.6-.2a.72 .72 0 0 0 .4-1.2l-.5-.1zM55.2 202h2.4l-1.8 3.5M90.6 202.5a1.05 1.05 0 0 0-1.5-.4 3.2 3.2 0 0 0-.3 2.9 1.1 1.1 0 0 0 1.8 .1 1.1 1.1 0 0 0-.5-1.7 1.1 1.1 0 0 0-1.5 .9M123.9 202h-1.7l-.2 1.5a1.26 1.26 0 0 1 1.9 0 1.26 1.26 0 0 1-.2 1.8 1.26 1.26 0 0 1-1.9-.4M157.6 204.3h-2.5l1.7-2.3v3.5M188.8 202h1.9l-1 1.3a1.14 1.14 0 0 1 1.2 1.3 1.14 1.14 0 0 1-1.5 .9l-.6-.1-.3-.5M222 202.8a.88 .88 0 0 1 .7-.8h.7a.87 .87 0 0 1 .5 1.3l-.3 .5-1.8 1.7h2.4M255.9 202.6l.9-.6v3.5"/>
</g>
<g font-size="2.1" fill="#000096">
<text x="24.2" y="42.6">+9V or +12V</text>
<text x="109.8" y="42.6">+5V</text>
<text x="160.6" y="42.6">+5V</text>
<text x="198.2" y="46.5">U2</text>
<text x="226.2" y="42.6">+3V3</text>
<text x="64.7" y="56.6">U1</text>
<text x="99.2" y="57.9">L1</text>
<text x="122.1" y="59.6" transform="rotate(-90 122.1 59.6)">R2</text>
<text x="241.7" y="59.6" transform="rotate(-90 241.7 59.6)">R3</text>
<text x="28" y="60.8" transform="rotate(-90 28 60.8)">R1</text>
<text x="34.4" y="62.9" transform="rotate(-90 34.4 62.9)">1kOhm</text>
<text x="97.8" y="61.7">33uH</text>
<text x="128.5" y="62.3" transform="rotate(-90 128.5 62.3)">300Ohm</text>
<text x="248.1" y="62.3" transform="rotate(-90 248.1 62.3)">130Ohm</text>
<text x="38.2" y="68.5" transform="rotate(-90 38.2 68.5)">C1</text>
<text x="44.6" y="70.1" transform="rotate(-90 44.6 70.1)">120uF</text>
<text x="87.2" y="67.3" transform="rotate(-90 87.2 67.3)">D1</text>
<text x="109.4" y="68.5" transform="rotate(-90 109.4 68.5)">C2</text>
<text x="115.8" y="70.1" transform="rotate(-90 115.8 70.1)">330uF</text>
<text x="160.3" y="71" transform="rotate(-90 160.3 71)">C3</text>
<text x="175.6" y="71" transform="rotate(-90 175.6 71)">C4</text>
<text x="226.4" y="71" transform="rotate(-90 226.4 71)">C5</text>
<text x="28.5" y="77.3" transform="rotate(-90 28.5 77.3)">LED1</text>
<text x="122.6" y="77.3" transform="rotate(-90 122.6 77.3)">LED2</text>
<text x="166.7" y="72.4" transform="rotate(-90 166.7 72.4)">4.7uF</text>
<text x="181.9" y="72.1" transform="rotate(-90 181.9 72.1)">10nF</text>
<text x="232.8" y="72.4" transform="rotate(-90 232.8 72.4)">4.7uF</text>
<text x="242.2" y="76" transform="rotate(-90 242.2 76)">LED3</text>
<text x="58.5" y="94.5" transform="rotate(-90 58.5 94.5)">GND</text>
<text x="198.5" y="94.5" transform="rotate(-90 198.5 94.5)">GND</text>
<text x="31.3" y="130.4">J10</text>
<text x="85.2" y="132.9">+9V or +12V</text>
<text x="125" y="132.9">+5V</text>
<text x="169.2" y="132.9">+9V or +12V</text>
<text x="212.8" y="132.9">+5V</text>
<text x="251.6" y="132.9">+3V3</text>
<text x="112" y="139.3">J5</text>
<text x="29.7" y="145.7">12VDC</text>
<text x="43.3" y="149.2" transform="rotate(-90 43.3 149.2)">GND</text>
<text x="165.4" y="144.4">J1</text>
<text x="204.8" y="144.4">J2</text>
<text x="244.3" y="144.4">J3</text>
<text x="59.7" y="150.5">S1</text>
<text x="76.2" y="150.5">S2</text>
<text x="124.7" y="153" transform="rotate(-90 124.7 153)">GND</text>
<text x="31.3" y="166">J16</text>
<text x="124.5" y="164.7">+3V3</text>
<text x="151.4" y="162.6" transform="rotate(-90 151.4 162.6)">R4</text>
<text x="157.8" y="165.3" transform="rotate(-90 157.8 165.3)">100Ohm</text>
<text x="189.6" y="162.6" transform="rotate(-90 189.6 162.6)">R5</text>
<text x="195.9" y="165.3" transform="rotate(-90 195.9 165.3)">100Ohm</text>
<text x="229" y="162.6" transform="rotate(-90 229 162.6)">R6</text>
<text x="235.3" y="165.3" transform="rotate(-90 235.3 165.3)">100Ohm</text>
<text x="77.6" y="171.1">J4</text>
<text x="112" y="171.1">J6</text>
<text x="179.2" y="172.8" transform="rotate(-90 179.2 172.8)">Q1</text>
<text x="218.7" y="172.8" transform="rotate(-90 218.7 172.8)">Q2</text>
<text x="258.1" y="172.8" transform="rotate(-90 258.1 172.8)">Q3</text>
<text x="30.3" y="181.3">9VDC</text>
<text x="44.6" y="184.9" transform="rotate(-90 44.6 184.9)">GND</text>
<text x="89.1" y="184.9" transform="rotate(-90 89.1 184.9)">GND</text>
<text x="124.7" y="184.9" transform="rotate(-90 124.7 184.9)">GND</text>
<text x="173" y="184.9" transform="rotate(-90 173 184.9)">GND</text>
<text x="212.4" y="184.9" transform="rotate(-90 212.4 184.9)">GND</text>
<text x="251.9" y="184.9" transform="rotate(-90 251.9 184.9)">GND</text>
</g>
</svg>
